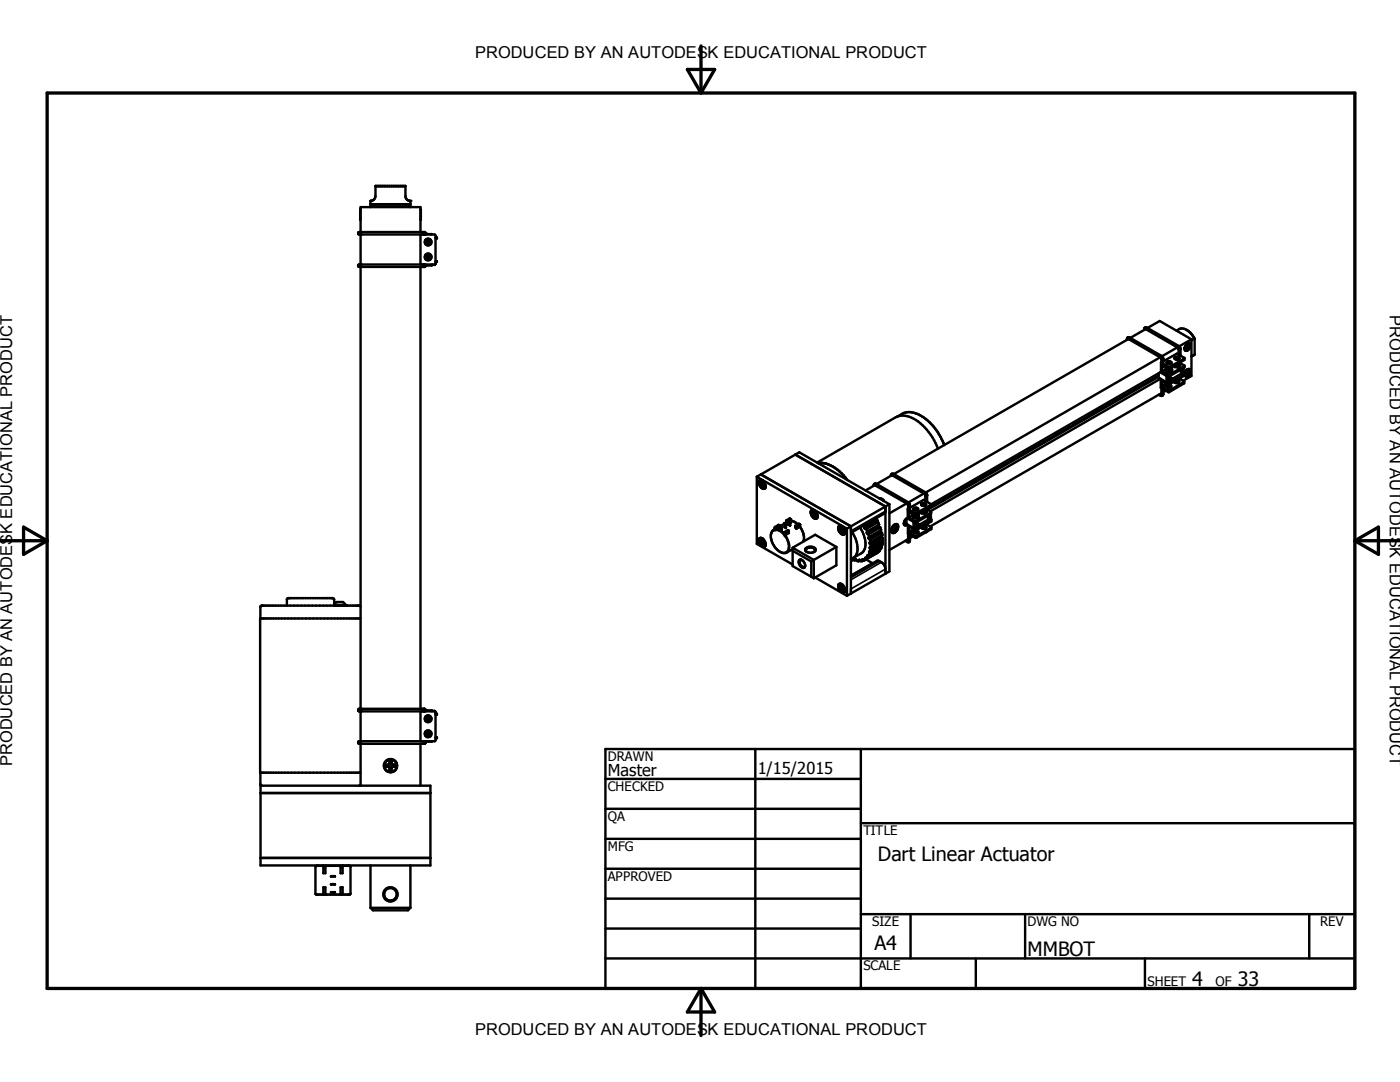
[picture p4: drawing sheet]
<svg xmlns="http://www.w3.org/2000/svg" width="279mm" height="216mm" viewBox="0 0 279 216" stroke-linecap="round" stroke-linejoin="round" font-family="sans-serif">
<g fill="none" stroke="#000" stroke-width=".48">
<path d="M74.9 37.2h6M72 46.3v-5h11.9v5M72 46.8v6M72 53.3v88.1M72 41.8l-.1 2.1 .1-.1M73.9 41.3v-.5h8v.5M73.9 40.7v-.6l.4-.1a.98 .98 0 0 0 .6-.9v-2h6v2.2a.97 .97 0 0 0 1 .8v.6M73.9 40.7h8M73.9 40.7l.1 .1M81.9 40.7l-.1 .1M83.9 46.8v6M83.9 53.3v88.1"/>
<path d="M83.9 41.8l.1 2.1-.1-.1M84.7 52.8l.2 .2M84.9 46.6l-.2 .2M84.9 46.7l1.3 .1M84.9 46.8v-.4l-.2-.1h-13l-.2 .2v.2l.2 .1h15.1l.1 .2v5.7l-.1 .2h-.6M84.9 50.8a.67 .67 0 0 1 1 0 .67 .67 0 0 1 0 1 .67 .67 0 0 1-1-.1M84.9 50.8l-.1 .4 .1 .5M84.9 47.9v.8M84.9 50.8v.9M85.1 48.2v.3a.29 .29 0 0 0 .3 .2 .29 .29 0 0 0 .3-.3M85.1 51.2a.35 .35 0 0 0 .3 .5 .35 .35 0 0 0 .4-.4M85.1 48.2l.3-.2 .3 .2"/>
<path d="M85.3 48h.3M85.3 48l-.2 .2M85.3 48.1a.34 .34 0 0 0-.2 .4 .34 .34 0 0 0 .4 .2 .34 .34 0 0 0 .3-.4M85.3 51.1l-.2 .1M85.3 51.1a.25 .25 0 0 0-.1 .4 .25 .25 0 0 0 .4 0M85.3 48.2a.25 .25 0 0 0 0 .4 .25 .25 0 0 0 .4-.2M85.3 51.1h.3M85.3 51.1l-.2 .2M85.3 48.2h.3M85.3 48.1h.2M85.3 48.1l-.2 .2M85.4 51h.1"/>
<path d="M85.4 51l-.3 .2M85.4 51l-.1 .1M85.4 51.1l.2 .1M85.4 51.1h-.1M85.4 51.1h.2M85.5 48l.1 .1M85.5 48l-.2 .1M85.5 51l.2 .2M85.5 51l.1 .1M85.5 48.1h.1M85.6 51.1l.2 .2M85.6 48.2l.1 .2"/>
<path d="M85.6 51.2l.1 .3M85.6 48.1l-.3 .1M85.6 48.1l.1 .1M85.6 48l.1 .2M85.6 51.2v.3M85.6 48.1l.2 .2M85.7 48.2l.1 .1M85.8 51.3l-.1-.2-.3-.2-.3 .3v.2a.29 .29 0 0 0 .3 .2 .29 .29 0 0 0 .3-.1M86.2 52.8v.2h-1.3M86.9 52.1h.3v.2h-.3M86.9 47.4h.3v.2h-.3M86.9 52.6l-.1 .2h-15.1l-.2 .1v.2l.2 .2h13l.2-.2v-.3"/>
<path d="M87.1 47.4v.2M87.1 52.1v.2M224.9 67.8l.1-.4 .4-.1 6.4 3.7 .4 .6M225.1 67.7l-46.7 26.9M225.2 67.7l6.5 3.7 .1 1.5 .2 .3M228.3 65.8l.1-.4 .4-.1 6.5 3.8 .3 .5v1.4M228.6 65.7l-3 1.7M228.7 65.7l6.4 3.7 .1 1.3M229 65.4l2.4-1.3 6.4 3.6M231.2 74.9l-46.3 26.7M231.2 75.2l-46.1 26.5M231.2 74.5v.9l1.6 .9"/>
<path d="M231.5 78.6l-45.9 26.5M231.5 74.3l1.3 .7M231.6 71.3l-46.9 27M231.6 75.6l-45.9 26.4M231.7 75.6v1.8h.1M231.7 74.2h.1M231.7 74.2l-45.9 26.4M231.7 74.2l1.5 .9M231.7 72.4h.1M231.7 72.4v1.8M231.8 78.5h-.1l.1 .1M231.8 72.3l-.1 .1"/>
<path d="M231.8 78.6l.2 .2 .2-.2M231.8 71.6l.2 .1 .2-.1M232 73.2v.9M232 74.1l1.2 .7M232.2 72.1l2.7-1.5 1.5 .8v.4l-3 1.7M232.2 72.6l1 .6M232.2 71.6v1.3M232.2 78.6a.37 .37 0 0 1-.6 .4l-.3-.2M232.2 73l1 .5v-.3M232.4 73.1l-.4 .1M232.7 78l-.5 .2M232.7 73.6l-.7 .5"/>
<path d="M232.7 73.6l.1 .6M232.7 73.6h.1M232.7 73.6v.1M232.7 73.7l.1 .2M232.7 76.5l-.9 .7v1.5M232.7 73.7l.5 .2M232.8 77a.57 .57 0 0 1 .9 .1 .53 .53 0 0 1-.5 .3 .53 .53 0 0 1-.4-.4zM232.8 75v1.3M232.8 73.4l-.1 .2M232.8 77.2l.4-.1 .5 .1M232.8 73.4l-.1 .3M232.8 76.2l.4 .2"/>
<path d="M232.8 73.9v.3M232.8 74.2l.7 .1M232.9 72.5l.2-.1 .6 .1M232.9 73.4h-.1M232.9 72.6l.3 .1M232.9 74.9l-.1 .1M233 73.6h.1M233 73.5v.1M233 73.6l.4 .1M233 73.6h.2M233.1 76.7l-.9 .7 1 .5M233.2 75.2l.6 .2"/>
<path d="M233.2 75.2v.5l.5 .3M233.2 76.4v.3M233.2 77.9v.3M233.2 75.2l.5 .2M233.2 76.4h.1M233.2 76.7h.1M233.2 78.2h.1M233.2 77.9h.1M233.2 78.2l-1-.5v.9M233.2 76.7l-1.3-.7v1M233.2 73.5h.2M233.2 73.5l-.2-.1v.2"/>
<path d="M233.2 73.5h.1M233.2 73.9h.1M233.2 73.9h-.4M233.2 75.1h.2M233.2 73.2h.2M233.2 74.8v.3M233.2 74.8h.2M233.3 75.4a.21 .21 0 0 1 .2 .1 .21 .21 0 0 1 0 .3zM233.3 74h.2M233.3 76.4v.3M233.3 77.9v.3M233.4 73.6h-.2"/>
<path d="M233.4 75.4l.2 .3M233.4 73.2v.3M233.4 74.8v.3M233.4 73.7h-.1M233.5 74v.3M233.5 75.9l-.7 .4M233.5 73.5l-.1 .1M233.5 73.5v.2M233.5 73.6l-.1 .1M233.5 73.5h.1M233.5 73.5v.1M233.5 73.7h-.3"/>
<path d="M233.5 73.6h.1M233.5 73.6v.1M233.6 72.4l-.4 .3M233.6 73.9h-.3M233.6 73.9l-.1 .1M233.7 75.4v.6M233.7 73.8l-.1 .1M233.7 73.4h.1zM233.7 72.5l.1-.1a.55 .55 0 0 0-.5-.3 .55 .55 0 0 0-.5 .3l.1 .2M233.7 72.5l-.5 .2M233.8 75.4h.1M233.8 75.4h-.1"/>
<path d="M233.8 73.4h.1M233.8 75.4l-.1 .6M233.8 75.4l-.1 .1M233.8 73.4v.1M233.8 73.5l-.1 .3M233.8 73.5l.1 .2M233.9 73.7v.3l-.4 .3M233.9 73.7l-.2 .1M234.3 76.1l.1 .2M234.3 73l.1 .2M234.4 76.3l.3 .1 .5-.1M234.4 76.3l.4-.1 .5 .1"/>
<path d="M234.4 72.9v.1M234.4 73v.2M234.4 73.2l.7 .1M234.5 71.6l.2-.1 .6 .1M234.5 72.9l.2 .1M234.7 73l.4 .1M234.7 73h-.3M234.8 75.9l.4 .1 .1 .1-.1 .2M234.8 72.7h.2M235 72.7h-.2M235 69.3l-3.1 1.8M235 72.8h-.3"/>
<path d="M235 72.8h-.1M235.1 72.6v.2M235.1 72.6l-.1 .1M235.1 73.1v.2M235.1 72.7l-.1 .1M235.1 72.8h-.3M235.1 72.7h-.1M235.1 72.7v.1M235.1 71.7v-.2l-.3 .2M235.2 76.3h.1M235.2 69.6l.1 .1 .3-.1M235.3 72.5h.1"/>
<path d="M235.3 72.9l-.6 .1M235.3 72.9l-.2 .2M235.3 71.6a.42 .42 0 0 0-.2-.4 .42 .42 0 0 0-.5 0l-.2 .2 .3 .3M235.3 71.6l-.6 .1M235.4 75.6l.9 .5v.4l-3 1.7M235.4 72.5v.1M235.4 72.4l1 .5v.4l-3 1.8M235.4 72.6v.1M235.4 72.7l-.1 .2M235.5 72.7v.1M235.5 72.8l-.2 .1M235.5 72.8v.3l-.4 .2"/>
<path d="M235.6 75.4v.3M235.8 73.7l.5 .3M235.8 74l.3 .2v.1l-.3-.1zM235.9 74l.2 .3M236 74.4l-2.2 1.3M236.1 73.5v.4M236.2 74l-.5-.3v.6l.5 .3M236.2 74v.1M236.2 74.5v.1M236.2 74.1v.4M236.2 74.5l.1 .5-3 1.7M236.3 74h.1"/>
<path d="M236.3 74h-.1M236.3 74l-.1 .5M236.3 74l-.1 .1M236.3 74.7l-3 1.7M236.3 76.2l-3 1.7M236.4 73l-3 1.8M236.4 71.5l-3 1.7M236.4 74.5l.1 .1M236.4 74.5l.2 .6 .4-.1M236.4 69.4l.2 .6 .4-.1M236.4 69.4l.1 .1M236.4 69.4h.1"/>
<path d="M236.4 74.5h.1M236.4 69.3l.1 .4M236.4 74.4l.1 .4M236.7 69.4l.1 .1M236.7 74.5l.1 .1M236.7 74a.46 .46 0 0 1 .7-.3 .46 .46 0 0 1 .1 .7 .6 .6 0 0 1-.4 .6 .6 .6 0 0 1-.6-.1zM236.8 69.3l.1 .2M236.8 74.5l.1 .1M236.8 65.8v.1M236.8 68.7h.1M236.8 69.5h.1M236.8 73.8h.1"/>
<path d="M236.8 73.8l-.4 .7M236.8 73.8l.6-.2 .2 .4M236.8 68.7l-.4 .7M236.8 68.7l.3-.2 .4 .2M236.8 65.9l.8 .5 .8 1.2M236.9 73.8h.1M236.9 68.7h.1M236.9 65.9l-.9-.4a1.51 1.51 0 0 0-1.2 .5M236.9 65.9l.8 .7 .7 1M236.9 69.4h.1M236.9 74.5h.1M236.9 69.4l.2 .1"/>
<path d="M236.9 74.5l.2 .1M236.9 69.5v.2l.2-.1M236.9 74.6v.2h.2M236.9 74.3l-.2 .2v.2l.1-.1M236.9 69.2v.2M236.9 69.5l.2 .1M236.9 69.2l.2 .1M236.9 74.6h-.1M236.9 74.3v.2M236.9 74.6l.2 .2M236.9 74.3l.2 .2M236.9 68.9v.3"/>
<path d="M236.9 74v.3M236.9 68.9l.2-.1v.2M236.9 74l.2-.1v.2M236.9 68.9l.2 .1M236.9 69l.2 .1M236.9 74.1h.2M236.9 74.1l.2 .1M237 69.1l.2 .1M237 74.2l-.1 .1M237 74.2l.2 .2M237.1 69.1l-.4 .3v.2l.1-.1M237.1 74.2h-.1"/>
<path d="M237.1 69.5v.1M237.1 74.6v.2M237.1 69v.1M237.1 68.6l-.3 .1M237.1 74.1v.1M237.1 73.7l-.3 .2M237.1 74.2l.3-.1v.2M237.1 69.1l.3-.1v.2M237.1 69.3v.2M237.1 74.5v.1M237.2 69.1l.2 .1M237.2 74.2l.2 .1"/>
<path d="M237.2 69.2l-.1 .1M237.2 74.4l-.1 .1M237.4 69.2h-.2M237.4 74.3l-.2 .1M237.4 68.6a.9 .9 0 0 0-.8 1.3 .95 .95 0 0 0 1-1.2M237.5 68.6l.1 .2M237.8 67.7v7.3l-1.7 1M237.8 67.7l-2.5 1.4M237.8 71.1l.6-.3zM238.4 67.6l-.6 .3M238.4 67.6h.1M238.4 67.6v3.2"/>
<path d="M151 95.1v13.4l7.2 4.1M151 95.1l18 10.4M151.7 96.5l.2 .1M151.7 96.5h.1M151.8 96.3v.2M151.9 94.7l17.9 10.3v13.4M151.9 94.7l-.9 .4M151.9 96.6l.1 .1M152 96.4l-.3-.1v.2M152 96.7l.1 .2M152.1 96.9v.2M152.1 96.3l-.1 .1"/>
<path d="M152.1 95.8l.1 .1M152.1 96.4l-.3 .1M152.1 96.4h.2M152.1 97l.1 .1M152.1 96.4l-.2 .2M152.2 95.9a.52 .52 0 0 0-.8 0 .52 .52 0 0 0 .1 .8 .93 .93 0 0 0 1.2 .7l.1-.1M152.2 95.9l.1 .1M152.2 96.2l-.1-.1v.2M152.2 96.2l.1 .3M152.2 96.3l-.2 .1M152.2 96.2l-.1 .1M152.3 96.9l-.1 .3-.1-.1"/>
<path d="M152.3 96.5l.3 .3M152.3 96.9h.1M152.3 96.5l-.3 .2M152.3 96a.52 .52 0 0 0-.8-.1 .52 .52 0 0 0 .1 .8 .8 .8 0 0 0 1.1 .6M152.3 96l.5 .8v.5M152.3 96.8l-.2 .3M152.3 96.8l-.2 .1M152.3 96.6v.2M152.5 96.7l-.2 .2M152.6 96.8v.2l-.2-.1M152.6 96.8l-.2 .1M152.8 96.8v.2"/>
<path d="M152.8 97v.1M158.7 90.7l18 10.4v13.4M158.7 90.7l.8-.4 18 10.3M158.7 90.7l-6.8 4M163.2 92.4h1.2l.9 .2M163.3 92.4h1.1l.9 .3M165.3 92.7l.4 .2M165.7 92.8a7.7 7.7 0 0 1 2.6 2M165.7 92.9l.5 .2M166.6 93.4l1.3 1M168.3 94.8l.8 1M168.7 95.3l.4 .5"/>
<path d="M174.3 96.9a.37 .37 0 0 1 .2-.3 .37 .37 0 0 1 .4-.1l6.4 3.8M174.5 96.8l-1.8 1.1M174.7 96.9l6.4 3.6 .1 .3M175.4 99.4l.6 .1 .4 .5M175.5 99.5l.5 .1 .3 .3M177.8 94.9a.37 .37 0 0 1 .1-.3 .37 .37 0 0 1 .4 0l6.4 3.7M178 94.8l-3 1.8M178.1 94.9l6.4 3.7 .2 .2M179.1 83.1l.9-.5a4.3 4.3 0 0 1 4.6 .9 12 12 0 0 1 3.9 5.3M184.4 98.5l-3.1 1.8M184.7 98.8v1.1M184.7 98.8l.1 .2 .2-.2"/>
<path d="M184.7 98.3l.3 .5v1.4M187.2 89.5a10.4 10.4 0 0 0-6.1-6.5l-1.3-.1-1.1 .4-15.6 9M151.7 108.1l.2 .1M151.8 107.9v.1M151.8 108l-.1 .1M151.9 108.2l.1 .1M152 108.3l.1 .2M152 108l-.3-.2v.3M152.1 108.5v.2M152.1 107.8l-.1 .2M152.1 107.4h.1M152.1 108h-.3"/>
<path d="M152.1 108h.2M152.1 108.6l.1 .1M152.1 108.6v.1M152.1 108l-.2 .2M152.2 107.4l.1 .2M152.2 107.4a.52 .52 0 0 0-.8 .1 .52 .52 0 0 0 .1 .7 .93 .93 0 0 0 1.2 .8l.1-.1M152.2 107.8l-.1-.1v.1M152.2 107.8l.1 .3M152.2 107.9l-.2 .1M152.2 107.8h-.1M152.3 108.5l-.1 .3-.1-.1M152.3 108.1l.3 .3"/>
<path d="M152.3 108.5h.1M152.3 108.1l-.3 .2M152.3 107.6l.5 .7v.6M152.3 108.3l-.2 .3M152.3 107.6a.52 .52 0 0 0-.8-.1 .52 .52 0 0 0 .1 .8 .8 .8 0 0 0 1.1 .6M152.3 108.3l-.2 .2M152.3 108.2v.1M152.5 108.3l-.2 .2M152.6 108.4v.2l-.2-.1M152.6 108.4l-.2 .1M152.8 108.4v.2M152.8 108.6v.1"/>
<path d="M154.6 105.6a1.75 1.75 0 0 0-.6 2.5 2.88 2.88 0 0 0 2.9 2.2l1.3-.7M155.6 104.8l-.7 .5-.1 .5M155.6 104.8v.4l-.8 .5M155.6 104.8l-.2-.1-.7 .5-.1 .6M155.6 105.1l.1 .6 .3 .2M155.6 105h.1M156 105.3v.6M156.1 105.3l-.1 .6M156.1 105.1v.2M156.1 105.1l-.5-.2 .5 .2M156.1 105.1h.1M156.5 104.4l.1 .8 .2 .2"/>
<path d="M156.5 104.4l.4 .2M156.5 104.5l-.7 .4M156.9 104.8l-.1 .6M156.9 103.9l.2 .1M156.9 103.9v.4h.2M156.9 104.6v.2M156.9 104.3l-.3 .1M156.9 104.6h.1M157.1 104v.3M157.3 103.9l.1 .8 .3 .2M157.3 103.9l.4 .3M157.3 103.9l.5 .2"/>
<path d="M157.4 104.2l-.3 .1M157.4 105.9v.5l-.8 .5M157.4 105.9l-.2-.1-.7 .4-.1 .5M157.4 105.9l-.7 .4-.1 .7M157.6 104a1.51 1.51 0 0 1 1.6 .6M157.7 104.2v.7M157.8 104.1v.2h-.1v.6M157.8 104.1l-.1 .1M157.8 103.6l-.2-.1-.7 .4M157.9 103.9l-.1-.3-.7 .4M158.2 109.3v3.7l3.7 2.1M158.2 109.9l3.7 2.1"/>
<path d="M158.2 109.3l4.2 2.4M158.7 104.9v.4l.2 .2M158.7 104.9l.2 .1M158.9 105l.8-.4v.6M158.9 105.5l.7-.4 .6 1a2.77 2.77 0 0 1 .1 2M158.9 105v.5M159.7 104.6l-.3-.1-.7 .4M160.1 111.8l-.3-.1a.61 .61 0 0 0-.4 .4 .61 .61 0 0 0 .2 .6l.4 .5 .4 .1a.94 .94 0 0 0-.3-1.5 .42 .42 0 0 0-.5 .1 .42 .42 0 0 0 0 .6 .74 .74 0 0 0 1 .6l.1-.3M160.8 109.4a1.24 1.24 0 0 1 2 .3 1.2 1.2 0 0 1-2.1-.1zM161 110.2a.48 .48 0 0 1-.2-.6 .48 .48 0 0 1 .6-.3 .89 .89 0 0 1 1.2 .6l-.2 .3M161.9 112v3.1M161.9 115.1l.5 .3"/>
<path d="M162.1 102.5l.2 .1M162.1 102.3v.1M162.1 102.4h.5M162.1 102.4v.1M162.3 102.6l.1 .1M162.4 102.4l-.3-.1v.2M162.4 102.7v.1M162.4 102.8v.2M162.4 111.7v3.7M162.4 102.3v.1M162.4 111.7l-.5 .3M162.4 101.8l.1 .1"/>
<path d="M162.5 103l.1 .1M162.5 103h-.1M162.5 102.4l-.2 .2M162.5 101.8a.52 .52 0 0 0-.7 .1 .52 .52 0 0 0 .1 .7 .94 .94 0 0 0 1.2 .8l.1-.3M162.5 101.8l.2 .2M162.5 101.9a.45 .45 0 0 0-.6 0 .45 .45 0 0 0 0 .6 .85 .85 0 0 0 1.2 .8l.1-.2M162.6 102.2l-.2-.1v.2M162.6 102.2v.3M162.6 102.3l-.2 .1M162.6 102.2l-.2 .1M162.6 102.5l.3 .2v.2l-.1-.1M162.6 102.8v.4l-.2-.2"/>
<path d="M162.6 102.8h.2M162.6 102.5l-.2 .2M162.7 102l.4 .5 .1 .6M162.7 102.7l-.2 .3M162.7 102.7l-.3 .1M162.7 115.2l6.3 3.7M162.7 102.6v.1M162.8 102.7l-.2 .1M162.9 102.7l-.1 .1M163.2 102.8v.3M166.9 109.1v3.7l-4.5 2.6M166.9 109.1l-4.5 2.6"/>
<path d="M166.9 109.1l-4.2-2.4-4.5 2.6M167.4 116.5a1.12 1.12 0 0 1 1.1 1.7 1.18 1.18 0 0 1-1.1-1.7zM167.6 105.6l.2 .1M167.6 117.2l.2 .1M167.6 117.2h.1M167.6 105.5v.1M167.6 117v.2M167.6 105.6h.1M167.8 105.7l.1 .1M167.8 117.3l.1 .1M167.9 116.5a.51 .51 0 0 0-.6 .3 .51 .51 0 0 0 .1 .6 .77 .77 0 0 0 1.2 .6v-.5M167.9 105.8v.2"/>
<path d="M167.9 105.5l-.3-.1v.2M167.9 117.1l-.3-.1v.2M167.9 117.4v.2M167.9 116.6l.3 .1M167.9 106v.2M167.9 117.6v.2M167.9 105.4v.1M167.9 105h.1M167.9 117v.1M168 106.2l.1 .1M168 106.2h-.1M168 117.8l.1 .1"/>
<path d="M168 117.8h-.1M168 105.6h-.4M168 105.6h.1M168 105.6l-.2 .1M168 117.1l-.4 .1M168 117.1l.1 .1M168 117.1l-.2 .2M168 105a.46 .46 0 0 0-.6 0 .46 .46 0 0 0-.1 .6 .99 .99 0 0 0 1.3 1 1.23 1.23 0 0 0-.4-1.5M168 105l.2 .1M168.1 105.3l-.2-.1v.2M168.1 116.9l-.2-.1v.2M168.1 105.3v.4"/>
<path d="M168.1 116.9v.4M168.1 105.4l-.2 .1M168.1 105.3l-.2 .1M168.1 117l-.2 .1M168.1 116.9l-.2 .1M168.1 106v.3l-.2-.1M168.1 117.6v.3l-.2-.1M168.1 105.7l.3 .2M168.1 106h.2M168.1 105.7l-.2 .1M168.1 117.3l.3 .2M168.1 117.6h.2"/>
<path d="M168.1 117.3l-.2 .1M168.2 105.9l-.2 .3M168.2 105.9l-.3 .1M168.2 117.5l-.2 .3M168.2 117.5l-.3 .1M168.2 105.1a.48 .48 0 0 0-.7-.1 .48 .48 0 0 0-.1 .6 .84 .84 0 0 0 1.2 .9v-.6M168.2 105.8v.1M168.2 117.3v.2M168.3 105.9l-.2 .1M168.3 117.4l-.2 .2M168.4 105.9l-.1 .1M168.4 117.5l-.1 .1"/>
<path d="M168.4 105.9v.2l-.1-.1M168.4 117.5v.2l-.1-.1M169 105.5v13.4M170 106.2a4.7 4.7 0 0 1 .7 4.7l-.9 .6M170.1 111.4l.2 .3 .3 .1M170.9 111.7l-.2-.1-.1 .2M170.9 111.7l.1 .2 .4 .1M170.9 111.7l-.3 .1M171.6 105.3a4.8 4.8 0 0 1 .8 4.5l-.3 .5-1.8 1M171.7 111.8l-.3 .2M172.1 111.9l-.3 .1-.3-.3-.1 .3M172.4 104.8l.1 .2a.44 .44 0 0 0 .4 .6l.2 .4a.44 .44 0 0 0 .2 .7l.2 .4a.38 .38 0 0 0-.1 .4 .38 .38 0 0 0 .3 .3v.3a.39 .39 0 0 0-.1 .4 .39 .39 0 0 0 .2 .3v.4l-.2 .1 .2 .4-.1 .4"/>
<path d="M172.4 111.8l-.3 .2M172.8 111.6l1.4 .8M173.1 111.4l-.4-.1v.4l-.2 .1-.4-.2v.3M173.7 110.1h-.2a.51 .51 0 0 1-.1 .7h-.2v.4l-.1 .2M174.8 103.5l.5 .8-.4-.3zM174.8 103.5l.4 .7M175.1 110.2l-2.5 1.6M175.3 104.3l.1 .3a.56 .56 0 0 0 .3 .7l.1 .4a.4 .4 0 0 0 .2 .7l.1 .4M175.6 109.6v.2l-.2 .3-2.3 1.3M175.8 108.9l.2 .2-.1 .3-2.4 1.4M175.9 106.9l.3 .5v.4l-2.4 1.4M176 107.9l.2 .5-.1 .3-2.4 1.4"/>
<path d="M176.1 106.8l-2.4 1.4M176.1 106.8h.1M176.7 114.5l-7.7 4.4M176.7 113.6a1.72 1.72 0 0 0-1.7-1.7l-5.2 3M176.7 102l-.2 .5-6.7 3.8M177.5 100.6l-8.5 4.9M177.5 100.6v13.4l-.8 .5M177.9 105.7v.2M178.1 105.6v.2l.2-.1M178.1 105.6l.2 .1M178.2 105.6l.2 .1M178.3 105.7h.1"/>
<path d="M178.3 105.5l.1 .1M178.4 105.6l.2 .3M178.4 105.6l.2 .1M178.4 105.7l.1 .3 .1-.1M178.4 105.4l-.3 .2M178.4 105.4l.3 .1M178.5 104.7l-.3 .4-.3 .7M178.5 105l-.1 .4M178.5 105l.1-.1v.2M178.5 105l.1 .1M178.5 105.1l.2 .1M178.5 104.7a.46 .46 0 0 1 .6-.1 .46 .46 0 0 1 .1 .6 1.07 1.07 0 0 1-1.2 1.1l-.1-.5"/>
<path d="M178.5 104.7l-.4 .5-.2 .6M178.6 105.3h-.2M178.6 105.3h.3M178.6 105.3l.2 .1M178.6 105.9l-.1 .1M178.6 105.9h.1M178.6 104.7h-.1M178.6 104.7a.49 .49 0 0 1 .6 .2 .49 .49 0 0 1-.1 .6 .84 .84 0 0 1-1.1 .7l-.1-.4M178.6 104.7h-.2M178.6 105.7v.2M178.6 105.1l.1 .1M178.7 105.2l.3-.1v.2"/>
<path d="M178.7 105.5l-.1 .2M178.8 105.4l-.1 .1M178.9 105.2v.1M178.9 105.3h.1M179 105.3l-.2 .1M180.9 104.2l-.5 .3M180.9 103.5v1l1.4 .9M180.9 103.7l-.3 .6M180.9 100.5l-3.4 1.9M181 103.4l1.3 .7M181 107.7l.4 .2 .2-.1M181.2 103.3a1.05 1.05 0 0 0-.7 1.5l.6-.1"/>
<path d="M181.2 101.6v1.8l1.6 .9M181.2 101.6h.1M181.2 106.5h.1M181.2 104.7v1.8M181.2 107.6l-3.7 2.1M181.2 100.8v1.3l.2 .3M181.2 101.5v.1M181.2 100.8l.2 .1 .2-.1M181.2 107.8v.1M181.3 100.3l.3 .4v1.4M181.4 103.3l1.3 .7M181.4 102.4v.9"/>
<path d="M181.6 106.7l1.1 .6M181.6 101.8l1.1 .6M181.6 102.2l1.1 .5M181.7 106.4l1 .6M181.9 102.3l-.5 .1M182.1 102.8l-.7 .5M182.1 102.8l.2 .6M182.1 102.8l.3-.2-.2 .2M182.1 102.8h.1M182.1 102.8l.1 .1M182.2 102.8v.1M182.2 107l-.6 .4"/>
<path d="M182.2 102.9l.4 .2M182.2 102.9l.1 .2M182.3 103.1v.3M182.3 103.4l.6 .1M182.3 104.1v1.3M182.3 101.7l.4-.1 .5 .1M182.3 105.6l-1 .7-.1 1.5M182.3 101.8l.3 .1M182.4 104.1h-.1M182.4 106.3l.3-.1 .5 .1M182.4 105.3l.3 .2M182.5 105.9a.45 .45 0 0 1 .5 0 .45 .45 0 0 1 .2 .4 .57 .57 0 0 1-.9-.2l.1-.1"/>
<path d="M182.5 102.8l.1 .1M182.5 102.8h.1M182.5 102.7v.1M182.6 102.8v.1M182.6 102.7l.1 .1M182.6 102.7v.2M182.6 102.8l.1 .1M182.6 102.9h.1M182.6 103.1h.1M182.6 103.1h-.3M182.7 102.4v.3M182.7 104v.8l.5 .3"/>
<path d="M182.7 102.4h.1M182.7 102.7h.1M182.7 104h.1M182.7 102.8h.2M182.7 104.3l.5 .2M182.7 105.5h.2M182.7 105.5v.3M182.7 107v.3M182.7 105.8h.2M182.7 107.3h.2M182.7 107h.2M182.7 105.8l-1.2-.7v1"/>
<path d="M182.7 102.9h.2M182.7 102.8h.1M182.7 105.8l-1.1 .7v1.4l-.2 .3-.7-.3M182.7 103.2h.2M182.8 102.4v.3M182.8 104v.3M182.8 104.5a.21 .21 0 0 1 .3 .1 .21 .21 0 0 1-.1 .3zM182.8 104.3l.5 .2M182.9 105.5v.3M182.9 107v.3M182.9 104.5l.2 .3M182.9 103.2v.3"/>
<path d="M183 105l-.7 .4M183 102.8l-.4 .1M183 102.8l-.3 .1M183 101.6l-.4 .3M183 102.8l-.1 .1M183 102.6l-.1 .1M183 102.6v.2M183 102.8h.1M183 102.7l-.1 .1M183.1 102.6h.1M183.1 103l-.4 .1M183.1 103l-.2 .2"/>
<path d="M183.2 104.5v.1M183.2 101.7a.48 .48 0 0 0-.4-.5 .48 .48 0 0 0-.6 .4l.1 .2M183.2 101.7l-.6 .2M183.2 104.6v.5M183.2 102.6l.1 .1M183.3 104.5h.1M183.3 104.5h-.1M183.3 102.7l-.2 .3M183.3 104.5l-.1 .6M183.3 104.5l-.1 .1M183.3 102.7l.1 .3M183.4 103v.2l-.5 .3"/>
<path d="M183.4 103h-.3M183.8 102.2l.1 .2M183.9 102.1v.1M183.9 105.2l.1 .2M183.9 102.2v.2M183.9 102.4l.6 .1M183.9 100.8l.4-.1 .5 .1M183.9 102.1l.3 .1M184 105.4l.4 .1h.3M184 105.4l.3-.1 .5 .1M184.1 102h.1M184.2 102.2h.1"/>
<path d="M184.2 102.2h-.3M184.3 102h.1M184.3 101.9l.3-.1zM184.3 104.9l.5 .2 .1 .2-.2 .2M184.3 102.2l.2 .1M184.5 102.3v.2M184.6 101.9l-.4 .1h.1M184.6 101.9l-.5 .1M184.6 100.9v-.2l-.4 .2M184.6 101.8h.1M184.6 101.7l-.1 .1M184.6 102.2h-.3"/>
<path d="M184.6 102.2l-.1 .1M184.6 101.8v.1M184.7 105.3v.2M184.7 102.1l-.1 .1M184.7 101.7h.1M184.8 100.8a.48 .48 0 0 0-.4-.5 .48 .48 0 0 0-.6 .4l.4 .2M184.8 100.8l-.6 .1M184.8 101.7h.1M184.8 101.7l.1 .1M184.8 101.6l1 .5v.4l-3 1.8M184.9 101.8l-.2 .3M184.9 101.8v.1"/>
<path d="M184.9 104.6l1 .6v.4l-3 1.7M184.9 102v.1M184.9 101.9v.1M184.9 106.1l-.2 .1M184.9 102.1v.2l-.4 .2M184.9 102.1h-.2M185 104.5v.2M185.2 102.9v.5l.5 .2M185.3 102.9l.4 .2M185.3 102.8l.5 .3M185.4 103l.2 .2v.2h-.2zM185.4 103l.2 .4"/>
<path d="M185.5 103.5l-2.2 1.3M185.6 102.6v.4M185.7 103.1v.1M185.7 103.2v.4M185.8 103.1h.1M185.8 103.1h-.1M185.8 103.6l.1 .5-3 1.7M185.8 103.1l-.1 .5M185.8 103.1l-.1 .1M185.8 100.6v.4l-3 1.7M185.8 102.2l-3 1.8M185.8 100.7l-3 1.7"/>
<path d="M185.8 100.6l-1.5-.9-2.7 1.6M185.9 103.8l-3 1.7M185.9 105.3l-3 1.7M57.3 120.8v-1.3l.3-.2h8.8l.3 .2v1.3M66.7 120.6l.5-.5h1.3l.7 .7M69.2 120.8h.1M72 121l-.3-.2h-19.4l-.3 .1v.2v2.3M72 123.4h-20.1v30.8h20.1M52 154.2v2.2l.3 .4M52 156.8h33.9v15.9h-33.9zM52 158.2h33.9M72 141.9v6"/>
<path d="M72 148.4v8.4M72 156.6l-.3 .2M77.1 152.9h.4M77.1 152.6h.4M77.1 152.6v.3M77.1 152.6h.1M77.3 152.9h-.1M77.3 152.6l.2 .1M77.5 152.9l.2 .1M77.5 152.6v.1M77.5 152.9h.1M77.7 153l.1 .3"/>
<path d="M77.7 152.5l-.2 .1M77.7 152.5v.1M77.7 152.6l-.2 .1M77.7 153h.1M77.8 152v.3M77.8 153.3v.3M77.8 152.1v.2M77.8 153.6h.1M77.8 152h.3M77.8 152.3l-.1 .2M77.8 152.3h.1M77.8 153.3h.1"/>
<path d="M77.8 152.3l-.1 .3M77.8 153.3v.2M78.1 153.3v.3M78.1 152.3l.1 .3M78.1 152.3h.1M78.1 153.3h.1M78.1 153.6h-.2M78.1 152v.3M78.1 153.6h.1M78.1 152.3l.1 .2M78.1 152h.1M78.2 153l-.1 .3"/>
<path d="M78.2 152.6l.2 .1M78.2 153h.1M78.2 152.5l.2 .1M78.2 152.5v.1M78.4 152.9l-.2 .1M78.4 152.6h.4M78.4 152.6v.1M78.4 152.9h.1M78.5 152.9h.1M78.5 152.6l-.1 .1M78.7 152.6l.1 .2M78.8 152.6v.3h-.4"/>
<path d="M78.8 152.6h-.1M83.9 141.9v6M83.9 148.4v8.4M84.7 141.9l.2-.2h1.3v.2M84.7 147.9l.2 .2M84.9 143a.67 .67 0 0 1 1-.1 .67 .67 0 0 1 0 1 .67 .67 0 0 1-1 0M84.9 143l-.1 .3 .1 .6M84.9 141.9v-.4l-.2-.1h-13l-.2 .2v.2l.2 .1h15.1l.1 .2M84.9 143v.9M84.9 146v.8M85.1 143.4l.4 .2M85.1 146.4l.2 .2h.2"/>
<path d="M85.2 146.6l.2 .1 .3-.1M85.3 143.6h.3M85.3 146.6h.3M85.3 143l-.2 .2 .1 .4M85.3 146l-.2 .2 .1 .4M85.3 146h.2M85.3 143.1l-.1 .3 .3 .2M85.3 146.1l-.1 .3 .3 .2M85.3 143l-.2 .2 .1 .5h.4l.2-.3M85.3 146l-.2 .2 .1 .4 .2 .2 .3-.3M85.3 143.1h.2l.2 .3M85.3 143.1l.4 .1"/>
<path d="M85.3 143l.4 .1M85.3 146.1l.3 .1M85.3 146.1l.4 .1M85.5 146l.2 .1M85.6 146.1l.1 .3M85.6 143.2l.1 .2M85.6 146.2l.1 .2M85.6 143.5l-.1 .1M85.6 146.5l-.1 .1M85.7 143.5l-.2 .1M85.7 146.5l-.2 .1M85.7 143.4l-.1 .1"/>
<path d="M85.7 146.4l-.1 .1M85.7 143.2v.3M85.7 146.2v.3M85.7 143.5l-.1 .2-.4-.1M85.7 146.5l-.3 .2-.2-.1M85.7 143.5l-.2 .2-.3-.1M85.8 146.4l-.1 .1M86.2 147.9l-1.3 .1M86.2 141.8h.6l.1 .2v5.8l-.1 .1h-15.1l-.2 .1v.2l.2 .2h13l.2-.1v-.4M86.9 142.4h.3v.2h-.3M86.9 147.1h.3v.2h-.3M87.1 142.4v.2"/>
<path d="M87.1 147.1v.2M120.8 155.4h51M120.8 149.5h149.6v47.7h-149.6zM150.7 149.5v47.7M171.8 149.5v47.7M52 171.2h33.9M63 172.9l6.8-.1 .1 5.6-.2 .1h-6.6zM64.5 172.7v.1M64.5 172.8v1.4h.4v-1.4M64.5 178.5v-1.4h.4v1.4M66.1 174.8l.7 .1zM66.1 176.4l.7 .1z"/>
<path d="M66.1 178l.7 .1zM68 172.8v1.4h.4v-1.4M68 178.5v-1.4h.4v1.4M68.4 172.7v.1M73.9 172.7v8.4M81.9 172.7v8.4M120.8 161.4h51M120.8 167.4h51M120.8 173.3h51M120.8 179.3h51M171.8 164.3h98.6M73.9 181.1l.5 .5h7l.5-.5"/>
<path d="M73.9 181.1h8M120.8 185.3h51M120.8 191.2h149.6M171.8 182.4h98.6M181.7 182.4v8.8M194.7 191.2v6M204.6 182.4v8.8M228.5 191.2v6M261.3 182.4v8.8"/>
<circle cx="85.4" cy="48.3" r=".68"/>
<circle cx="77.9" cy="152.8" r="1.24"/>
<circle cx="77.9" cy="152.8" r="1.32"/>
<circle cx="85.4" cy="146.4" r=".68"/>
<circle cx="77.9" cy="178.5" r="1.41"/>
<circle cx="77.9" cy="178.5" r="1.26"/>
</g>
<g fill="#000">
<circle cx="73.9" cy="40.1" r=".24"/>
<circle cx="81.9" cy="40.1" r=".24"/>
<circle cx="84.9" cy="53" r=".24"/>
<circle cx="84.9" cy="46.6" r=".24"/>
<circle cx="225.2" cy="67.7" r=".24"/>
<circle cx="228.7" cy="65.7" r=".24"/>
<circle cx="231.8" cy="78.7" r=".24"/>
<circle cx="232.2" cy="72.8" r=".24"/>
<circle cx="233" cy="73.6" r=".24"/>
<circle cx="233.5" cy="73.5" r=".24"/>
<circle cx="233.5" cy="73.6" r=".24"/>
<circle cx="233.7" cy="76" r=".24"/>
<circle cx="235.1" cy="72.6" r=".24"/>
<circle cx="235.1" cy="72.7" r=".24"/>
<circle cx="236.4" cy="69.4" r=".24"/>
<circle cx="170.1" cy="111.4" r=".24"/>
<circle cx="176" cy="107.9" r=".24"/>
<circle cx="181.6" cy="102.1" r=".24"/>
<circle cx="182.5" cy="102.8" r=".24"/>
<circle cx="183" cy="102.7" r=".24"/>
<circle cx="184.2" cy="102" r=".24"/>
<circle cx="184.6" cy="101.8" r=".24"/>
</g>
<g fill="none" stroke="#000" stroke-width=".33">
<path d="M224.9 67.7l.1 .1M225.4 67.4l-.1 .1v.2M228.3 65.7l.1 .1M228.9 65.4l-.2 .1v.2M231.8 77.4l.1 .1 .3-.1M231.8 72.8l.2 .1 .2-.1M231.8 78.6l-.2 .4M231.8 71l-.2 .1v.2M232.1 76.8l.3 .2-.1 .1M232.4 73.1h-.1M235.2 69l-.2 .1v.3M235.6 75.4l-.2 .2"/>
<path d="M235.6 70.9h-.1M174.3 96.9h.1M174.9 96.5l-.2 .2v.2M177.8 94.9h.1M178.3 94.6l-.1 .1v.2M180 82.6a4.5 4.5 0 0 1 4.9 1.2 12.1 12.1 0 0 1 3.5 5.1M184.7 98.2l-.2 .1v.3M154.6 105.6l-.2 .1M154.6 105.3l.2 .1M154.6 105.8a1.63 1.63 0 0 0-.5 2.4 2.93 2.93 0 0 0 2.5 2.1 1.55 1.55 0 0 0 .5-2.4l-.5-.9M154.7 105.1l.2 .1M154.8 105.8l.9 .3 .7 .6"/>
<path d="M154.9 105.6l.8 .2 .7 .6M156.4 106.3l.2 .2M156.5 106.2l.2 .1M156.7 106.8a2.9 2.9 0 0 1 .5 3.3l-.2 .1M157.6 103.5l.2 .1M157.8 103.9l.7 .2 .7 .5M159.4 104.5l.2 .1M159.6 105.1a3.4 3.4 0 0 1 .7 3M170.4 111.8l-.6 .3M170.7 111.6v.1M170.8 111.6l-.2 .2M171.5 111.7l-.1 .1"/>
<path d="M171.6 111.8l-.2 .1M172.3 111.6l-.2 .1M172.4 111.7l-.3 .2M172.7 111.3h.1M172.9 111.3l-.2 .2M173 111.4l-.3 .2M173.2 110.7v.1M173.3 110.7l-.2 .1M173.4 110.8l-.3 .2M173.5 110v.1M173.6 110.1l-.1 .1M173.7 109.2l-.1 .1"/>
<path d="M174.1 112.3l-4.3 2.5M174.9 103.6l-2.4 1.3M174.9 103.8l-2.4 1.4M174.9 103.7l-2.4 1.4M174.9 104l-2.4 1.3M174.9 104l-2.4 1.4M175 104.1l-2.3 1.4M175.1 110.3l-2.4 1.4M175.1 104.2l-2.3 1.3M175.3 104.3l-2.4 1.3M175.4 104.8l-2.4 1.4M175.4 104.9l-2.4 1.4"/>
<path d="M175.4 104.6l-2.4 1.4M175.4 105l-2.4 1.4M175.4 104.7l-2.4 1.4M175.5 110l-2.4 1.4M175.5 105.2l-2.4 1.3M175.5 112l-5.7 3.3M175.6 109.7l-2.4 1.4M175.6 109.8l-2.4 1.4M175.6 105.2l-2.4 1.4M175.7 105.3l-2.4 1.4M175.7 106l-2.4 1.3M175.7 106l-2.4 1.4"/>
<path d="M175.8 105.8l-2.4 1.4M175.8 105.7l-2.3 1.4M175.8 106.2l-2.3 1.4M175.9 109.4l-2.4 1.4M175.9 108.9l-2.4 1.4M175.9 112.2l-6.1 3.5M175.9 107l-2.3 1.3M175.9 106.3l-2.3 1.3M175.9 107l-2.3 1.4M175.9 109.1l-2.3 1.3M176 109.2l-2.4 1.4M176 107.9l-2.4 1.4"/>
<path d="M176 107.2l-2.4 1.4M176 108.1l-2.4 1.4M176 106.4l-2.3 1.4M176.1 106.8l-2.4 1.3M176.1 108.7l-2.4 1.3M176.1 107.3l-2.4 1.4M176.1 108.2l-2.4 1.4M176.2 108.4l-2.4 1.3M176.2 107.7l-2.4 1.4M176.2 107.4l-2.4 1.4M176.7 113.6l-6.9 3.9M176.7 102l-6.9 3.9"/>
<path d="M180.4 104.5l.5 .3M181.2 100.2l-.1 .3M181.2 100.2h.1M181.2 106.6l.1 .1 .3-.1M181.2 102l.2 .1 .2-.1M181.2 107.8l-.2 .2 .1 .2M181.6 106l.2 .1v.2M181.8 102.3h.1M185 100v.1M185 104.6v.1"/>
</g>
<path d="M9.4 18.6h261v178.6h-261zM137.2 13.9h5.4l-2.7 4.7zM139.9 9.2v9.4M0 107.9h9.4M4.7 105.2l4.7 2.7-4.7 2.7zM270.4 107.9h9M270.4 107.9l4.7-2.7v5.4zM139.9 197.2v9.4M139.9 197.2l2.7 4.7h-5.4z" fill="none" stroke="#000" stroke-width=".66"/>
<g font-size="3.9">
<text x="175.2" y="171.7">Dart Linear Actuator</text>
<text x="174.5" y="189.5">A4</text>
<text x="205.1" y="190.8">MMBOT</text>
<text x="237.9" y="196.7">4</text>
<text x="247.1" y="196.7">33</text>
</g>
<g font-size="3.3">
<text x="94.8" y="11.6">PRODUCED BY AN AUTODESK EDUCATIONAL PRODUCT</text>
<text x="277.4" y="62.9" transform="rotate(90 277.4 62.9)">PRODUCED BY AN AUTODESK EDUCATIONAL PRODUCT</text>
<text x="2.5" y="152.9" transform="rotate(-90 2.5 152.9)">PRODUCED BY AN AUTODESK EDUCATIONAL PRODUCT</text>
<text x="121.3" y="154.9">Master</text>
<text x="151.2" y="154.4">1/15/2015</text>
<text x="94.8" y="206.6">PRODUCED BY AN AUTODESK EDUCATIONAL PRODUCT</text>
</g>
<g font-size="2.6">
<text x="121.3" y="151.8">DRAWN</text>
<text x="121.3" y="157.8">CHECKED</text>
<text x="121.3" y="163.8">QA</text>
<text x="172.3" y="166.6">TITLE</text>
<text x="121.3" y="169.8">MFG</text>
<text x="121.3" y="175.8">APPROVED</text>
<text x="174.1" y="184.8">SIZE</text>
<text x="205.1" y="184.8">DWG NO</text>
<text x="263.5" y="184.8">REV</text>
<text x="172.3" y="193.6">SCALE</text>
<text x="229" y="196.7">SHEET</text>
<text x="242.6" y="196.7">OF</text>
</g>
</svg>
